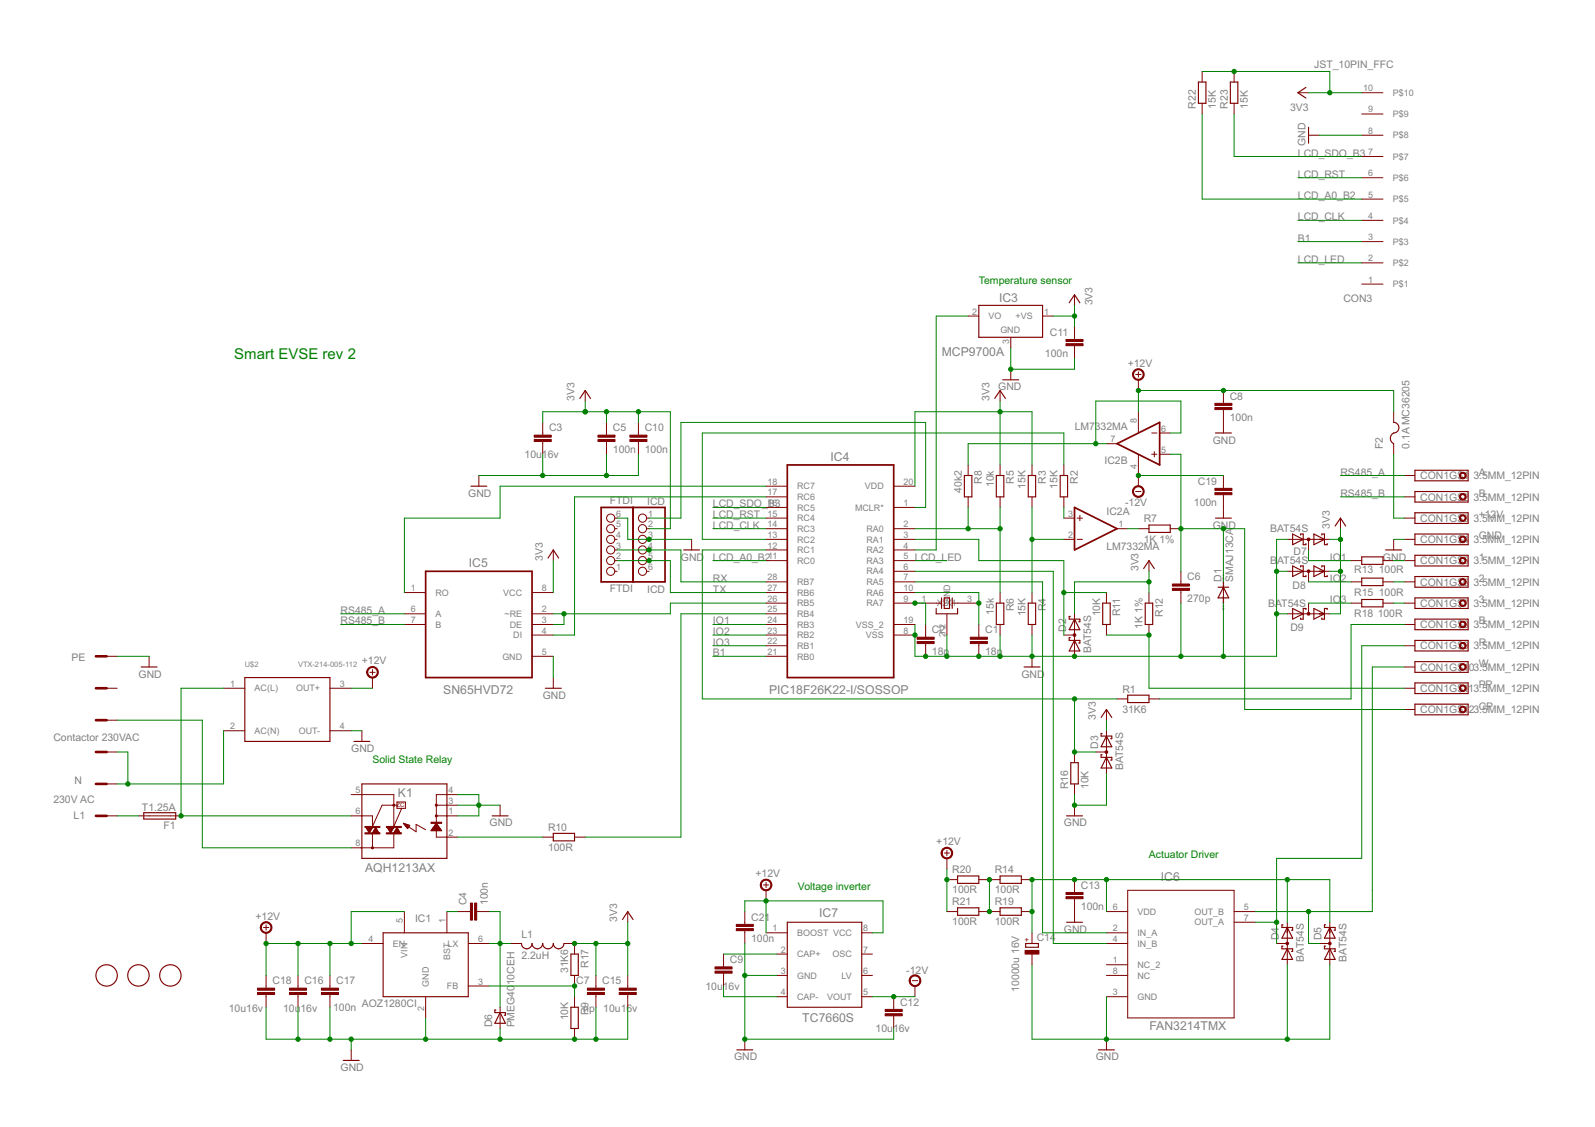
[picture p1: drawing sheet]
<svg xmlns="http://www.w3.org/2000/svg" width="297mm" height="210mm" viewBox="0 0 297 210" stroke-linecap="round" stroke-linejoin="round" font-family="sans-serif">
<g fill="none" stroke="#800000" stroke-width=".19">
<path d="M223.9 13.3v2M223.9 19.2v2M229.8 13.3v2M229.8 19.2v2M241.7 17.3h2M253.6 17.3h4M243.7 25.2h2M253.6 25.2h4M253.6 37.1h4M253.6 33.1h4M253.6 29.1h4M253.6 21.2h4"/>
<path d="M180.3 58.9h2M194.2 58.9h2M200.1 54.9v2M253.6 52.9h4M253.6 49h4M253.6 45h4M253.6 41h4M101.1 78.7v2.3M109 72.7v2M112.9 78.7v2.3M118.9 78.7v2.3M186.2 72.7v2"/>
<path d="M188.2 62.8v2M188.2 68.8v1.9M200.1 60.8v2.4M200.1 64.4v2.4M211.5 69.7h1M212 69.3v1M212 70.7v2M212 76.7v3.9M227.8 72.7v2.4M227.8 76.3v4.3M259.5 76.7v2M89.2 88.6v2"/>
<path d="M101.1 82.2v2.4M112.9 82.2v2.4M114.5 98.5h.4M114.5 96.5h.4M118.9 82.2v2.4M120.4 98.5h.5M120.4 96.5h.5M142.7 90.6h3.9M142.7 94.5h3.9M142.7 98.5h3.9M142.7 92.5h3.9M142.7 96.5h3.9"/>
<path d="M166.4 90.6h4M166.4 94.5h4M166.4 98.5h4M180.3 86.6v2M180.3 92.5v2M186.2 86.6v2M186.2 92.5v2M192.2 86.6v2M192.2 92.5v2M198.1 96.5h2M198.1 86.6v2M198.1 92.5v2"/>
<path d="M200.6 96.5h1M201.1 96v1M206.1 82.6h1.9M208 98.5h2M211.5 91.5h1M212 98.5h2M212 84.6v6M214.5 84.6h1M214.5 80.6h1M215 84.1v1M216 84.6h1.9M216 80.6h1.9"/>
<path d="M217.9 98.5h2M227.8 88.6v2.4M227.8 92.1v4.4M249.6 96.5v2M259.5 82.6v2M261.5 92.5h2M261.5 96.5h2M261.5 88.6h2M75.3 110.4h4M75.3 116.3h4M75.3 114.3h4M99.1 110.4h3.9"/>
<path d="M99.1 116.3h3.9M99.1 118.3h3.9M99.1 114.3h3.9M103 102.4v2M114.5 100.5h.4M114.5 102.4h.4M114.5 104.4h.4M114.5 106.4h.4M120.4 100.5h.5M120.4 102.4h.5M120.4 104.4h.5M120.4 106.4h.5"/>
<path d="M128.8 100.5v1.9M142.7 100.5h3.9M142.7 102.4h3.9M142.7 104.4h3.9M142.7 108.4h3.9M142.7 110.4h3.9M142.7 112.3h3.9M142.7 116.3h3.9M142.7 118.3h3.9M142.7 114.3h3.9M166.4 100.5h4M166.4 102.4h4"/>
<path d="M166.4 104.4h4M166.4 106.4h4M166.4 108.4h4M166.4 110.4h4M166.4 112.3h8.9M166.4 116.3h4M166.4 118.3h4M172.4 116.3v2.4M172.4 119.9v2.3M176.3 114.3v4M177.3 112.3h5M182.3 116.3v2.4"/>
<path d="M182.3 119.9v2.3M186.2 110.4v1.9M186.2 116.3v2M192.2 110.4v1.9M192.2 116.3v2M198.1 100.5h2M198.1 118.3h2M200.1 114.3v7.9M200.6 100.5h1M206.1 110.4v1.9M206.1 116.3v2M214 104.4v2"/>
<path d="M214 110.4v1.9M214 116.3v2M219.9 106.4v2.4M219.9 110v2.3M227.8 108.4v3.9M239.7 100.5h7.9M239.7 106.4h7.9M239.7 114.3h7.9M243.7 100.5v1.9M243.7 106.4v2M243.7 112.3v2M251.6 104.4h2"/>
<path d="M251.6 108.4h2M251.6 112.3h2M257.6 104.4h1.9M257.6 108.4h1.9M257.6 112.3h1.9M259.5 100.5v1.9M261.5 100.5h2M261.5 104.4h2M261.5 108.4h2M261.5 112.3h2M261.5 116.3h2M19.9 122.2h1.9"/>
<path d="M19.9 134.1h1.9M19.9 128.2h1.9M27.8 122.2v2M41.6 128.2h4M41.6 136.1h4M61.4 128.2h4M61.4 136.1h4M67.4 136.1v2M68.9 125.2h1M69.4 124.7v1M69.4 126.2v2M99.1 122.2h3.9"/>
<path d="M103 126.2v2M142.7 120.3h3.9M142.7 122.2h3.9M192.2 122.2v2M206.1 132.1v2M206.1 136.1v7.9M208 130.2h2M214 130.2h2M261.5 120.3h2M261.5 128.2h2M261.5 124.2h2M261.5 132.1h2"/>
<path d="M19.9 152h1.9M19.9 146h1.9M19.9 140.1h1.9M25.8 152h7.9M65.4 148h7.9v5.9l1.4-3.3M68.2 154.1h1.2l-.6 1zM68.2 154.2h1.1M68.3 154.3h1M68.3 154.4h.9M68.4 154.5h.8M68.5 154.6h.6M68.5 154.7h.5"/>
<path d="M68.6 154.8h.4M68.6 154.9h.3M68.7 154.9h.2M68.7 155h.1M68.8 155.1h.1M69.4 155.3v2.6M69.4 155h1.1M69.5 154.9h.9M69.6 154.8h.7M69.6 154.7h.7M69.7 154.6h.5M69.7 154.5h.5"/>
<path d="M69.8 154.4h.3M69.8 154.3h.3M69.9 154.2h.1M70 154.2h.1M70 154.1l.5 1h-1.1zM72.1 154.1h1.2l-.6 1zM72.2 154.2h1.1M72.3 154.3h.9M72.3 154.4h.9M72.4 154.5h.7M72.4 154.6h.6M72.5 154.7h.5"/>
<path d="M72.5 154.8h.5M72.6 154.9h.3M72.7 155h.1M72.7 155.1h.1M73.3 155.3v2.6h-7.9M73.4 155h1.1M73.4 154.9h1M73.5 154.9h.9M73.6 154.8h.7M73.6 154.7h.7M73.7 154.6h.5M73.7 154.5h.4"/>
<path d="M73.7 154.4h.4M73.8 154.3h.2M73.9 154.2h.1M73.9 150h-2.7l-1.8 3.9v-1.9h-4M73.9 149.4h1.6v1.2h-1.6zM73.9 154.1l.6 1h-1.2zM75.1 153.3l1.2 .4-.4 .6zM75.1 153.4h.1M75.2 153.5h.3M75.3 153.5h.4M75.4 153.6h.6M75.4 153.7h.9"/>
<path d="M75.5 153.8h.8M75.6 153.9h.6M75.6 154h.5M75.7 154.1h.4M75.8 154.2h.2M76 153.9l1.5 1v-1.4l1.8 1M80.3 154.7h1.9M80.4 154.6h1.7M80.4 154.5h1.7M80.5 154.4h1.5M80.5 154.3h1.5M80.6 154.2h1.3"/>
<path d="M80.7 154.2h1.1M80.7 154.1h1.1M80.8 154h.9M80.9 153.9h.8M80.9 153.8h.7M81 153.7h.5M81 153.6h.5M81.1 153.5h.3M81.2 153.5h.1M81.2 153.4h.1M81.3 152h3.9M81.3 150h3.9"/>
<path d="M81.3 153.3l1 1.4h-2zM85.2 148h-3.9v7.9h3.9M93.1 150v2M101.1 155.9h1.9M107 155.9h2M175.9 158.9h.9M176.3 158.4v1M176.3 159.9v2M200.1 140.1v1.9M200.1 146v2M200.1 150v2M204.1 140.1h2"/>
<path d="M49.1 172.7h1M49.6 172.3v.9M49.6 173.7v2M67.4 175.7h4M75.3 169.8v3.9M83.2 169.8v3.9M85.2 169.8h2.4M87.2 175.7h4M88.8 169.8h2.4M95.1 175.7h2M105 175.7h2v2M116.9 169.8v2"/>
<path d="M134.7 177.7v2.4M138.7 169.8v2.3M138.7 173.3v2.4M142.2 164.8h1M142.7 173.7h3.9M142.7 164.3v1M142.7 165.8v2M144.7 177.7h1.9M160.5 173.7h2M160.5 177.7h2M176.3 169.8h2M176.3 163.8h2"/>
<path d="M182.3 169.8h3.9M182.3 163.8h3.9M190.2 169.8h2M190.2 163.8h2M192.2 173.7v2M192.2 177.7v2M200.1 163.8v2.4M200.1 167.4v4.4M206.1 169.8h3.9M206.1 175.7h3.9M206.1 173.7h3.9M206.1 179.7h3.9"/>
<path d="M210 165.8h19.8v23.8h-19.8zM229.8 169.8h4M229.8 171.8h4M237.7 175.7h2M239.7 171.8v7.9M245.7 175.7h1.9M247.6 171.8v7.9M49.6 181.7v2.3M49.6 185.2v2.4M55.5 181.7v2.3M55.5 185.2v2.4M61.4 181.7v2.3"/>
<path d="M61.4 185.2v2.4M65.4 195.5v2M79.3 185.6v4M87.2 183.6h4M93.1 187.6v4M107 181.7v1.9M107 185.6v2M107 191.6v1.9M111 181.7v2.3M111 185.2v2.4M116.9 181.7v2.3M116.9 185.2v2.4"/>
<path d="M134.7 181.3v2.3M138.7 193.5v2M144.7 181.7h1.9M144.7 185.6h1.9M160.5 181.7h2M160.5 185.6h2M166.4 185.6v2.4M166.4 189.2v2.4M169.9 182.6h1M170.4 183.6v2M206.1 193.5v2M206.1 181.7h3.9"/>
<path d="M206.1 185.6h3.9"/>
<circle cx="113.7" cy="96.5" r=".76"/>
<circle cx="113.7" cy="98.5" r=".76"/>
<circle cx="119.7" cy="96.5" r=".76"/>
<circle cx="119.7" cy="98.5" r=".76"/>
<circle cx="113.7" cy="106.4" r=".76"/>
<circle cx="113.7" cy="102.4" r=".76"/>
<circle cx="113.7" cy="104.4" r=".76"/>
<circle cx="113.7" cy="100.5" r=".76"/>
<circle cx="119.7" cy="104.4" r=".76"/>
<circle cx="119.7" cy="100.5" r=".76"/>
<circle cx="119.7" cy="102.4" r=".76"/>
<circle cx="119.7" cy="106.4" r=".76"/>
</g>
<path d="M112 94.5h11.8v13.9h-11.8zM117.9 94.5v13.9M146.6 86.6h19.8v39.6h-19.8zM200.1 94.5l7.9 4-7.9 3.9zM208 82.6l8-3.9v7.9zM79.3 106.4h19.8v19.8h-19.8z" fill="none" stroke="#800000" stroke-width=".32"/>
<g fill="none" stroke="#800000" stroke-width=".21">
<path d="M223.2 15.3h1.4v3.9h-1.4zM229.1 15.3h1.4v3.9h-1.4zM243.2 16.3l-1.5 1 1.5 1M243.7 23.7v3M182.3 56.9h11.9v5.9h-11.9zM199.1 56.4l1-1.5 1 1.5M108 74.2l1-1.5 1 1.5M185.3 74.2l.9-1.5 1 1.5M186.7 70.7h3M259.5 78.7a.98 .98 0 0 1 1 1 .98 .98 0 0 1-1 .9 1.11 1.11 0 0 0-.6 1 1.11 1.11 0 0 0 .6 1M87.7 90.6h3M179.6 88.6h1.4v3.9h-1.4z"/>
<path d="M185.5 88.6h1.4v3.9h-1.4zM191.5 88.6h1.4v3.9h-1.4zM197.4 88.6h1.4v3.9h-1.4zM214 97.8h3.9v1.4h-3.9zM226.4 80.6h2.9M226.4 96.5h2.9M240.7 99.5l2 1-2 1zM242.2 99.7v-.2h.5v2h.5v-.3M244.7 99.5l2 1-2 1zM246.2 99.7v-.2h.5v2h.5v-.3M248.6 98l1-1.5 1 1.5M263.5 87.6h9.9v2h-9.9z"/>
<path d="M263.5 91.5h9.9v2h-9.9zM263.5 95.5h9.9v2h-9.9zM263.5 99.5h9.9v2h-9.9zM102.1 103.9l.9-1.5 1 1.5M127.3 102.4h3M174.3 113.3v1h4v-1M175.3 111.4v1.9M175.9 111.4h.9v1.9h-.9zM177.3 111.4v1.9M185.5 112.3h1.4v4h-1.4zM191.5 112.3h1.4v4h-1.4zM199.3 118.8h-.2v.5h2v.5h-.2"/>
<path d="M199.3 114.8h-.2v.5h2v.5h-.2M200.1 119.3l1 1.9h-2zM200.1 115.3l1 2h-2zM205.4 112.3h1.4v4h-1.4zM213 105.9l1-1.5 1 1.5M213.3 112.3h1.4v4h-1.4zM226.8 109.4h2M227.8 109.4l1 2h-2zM240.7 105.4l2 1-2 1zM240.7 113.3l2 1-2 1zM242.2 105.6v-.2h.5v2h.5v-.2M243.2 113.5v-.2h-.5v2h-.5v-.2"/>
<path d="M244.7 105.4l2 1-2 1zM244.7 113.3l2 1-2 1zM246.2 105.6v-.2h.5v2h.5v-.2M247.2 113.5v-.2h-.5v2h-.5v-.2M253.6 103.7h4v1.4h-4zM253.6 107.7h4v1.4h-4zM253.6 111.7h4v1.3h-4zM258 102.4h3M263.5 107.4h9.9v2h-9.9zM263.5 111.4h9.9v1.9h-9.9zM263.5 119.3h9.9v1.9h-9.9zM263.5 115.3h9.9v2h-9.9z"/>
<path d="M263.5 103.4h9.9v2h-9.9zM26.3 124.2h3M45.6 126.2h15.8v11.9h-15.8zM65.9 138.1h3M101.6 128.2h2.9M190.7 124.2h3M205.1 133.6l1-1.5 1 1.5M205.3 136.6h-.2v.5h2v.5h-.3M206.1 137.1l1 2h-2zM210 129.5h4v1.4h-4zM263.5 123.2h9.9v2h-9.9zM263.5 127.2h9.9v2h-9.9z"/>
<path d="M263.5 131.1h9.9v2h-9.9zM26.8 151.4h5.9v1.1h-5.9zM67.4 146h15.8v13.9h-15.8zM91.7 152h2.9M103 155.2h4v1.4h-4zM198.6 152h3M199.4 142h1.4v4h-1.4zM205.3 140.6h-.2v.5h2v.5h-.3M206.1 141.1l1 1.9h-2zM71.4 173.7h15.8v11.9h-15.8zM97.1 175.7a.98 .98 0 0 0 1 1 .98 .98 0 0 0 1-1 .99 .99 0 0 0 1 1 .99 .99 0 0 0 1-1 .98 .98 0 0 0 1 1 .98 .98 0 0 0 .9-1 .99 .99 0 0 0 1 1 .99 .99 0 0 0 1-1M106.3 177.7h1.4v4h-1.4z"/>
<path d="M115.9 171.3l1-1.5 1 1.5M146.6 171.8h13.9v15.8h-13.9zM178.3 163.2h4v1.3h-4zM178.3 169.1h4v1.4h-4zM186.2 163.2h4v1.3h-4zM186.2 169.1h4v1.4h-4zM191 175.7h2.4v.7h-2.4zM198.6 171.8h3M238.9 176.2h-.2v.5h2v.5h-.2M238.9 172.3h-.2v.4h2v.5h-.2M239.7 176.7l1 2h-2zM239.7 172.7l1 2h-2z"/>
<path d="M246.9 176.2h-.2v.5h1.9v.5h-.1M246.9 172.3h-.2v.4h1.9v.5h-.1M247.6 176.7l1 2h-1.9zM247.6 172.7l1 2h-1.9zM63.9 197.5h3M92.4 188.1h-.2v.5h1.9v.5h-.2M93.1 188.6l1 2h-1.9zM106.3 187.6h1.4v4h-1.4zM137.2 195.5h3M204.6 195.5h2.9"/>
<circle cx="19.9" cy="181.7" r="1.99"/>
<circle cx="25.8" cy="181.7" r="1.99"/>
<circle cx="31.7" cy="181.7" r="1.99"/>
</g>
<g fill="#800000" stroke="#800000" stroke-width=".19">
<path d="M211.3 68.9a1.09 1.09 0 0 1 1.7 .4 1.09 1.09 0 0 1-.8 1.5 1.09 1.09 0 0 1-1.3-1.1h.2a.89 .89 0 0 1 1.2-.8 .89 .89 0 0 1 .3 1.5 .89 .89 0 0 1-1.5-.4v-.3h-.2z" fill-rule="evenodd"/>
<path d="M211.3 90.7a1.09 1.09 0 0 1 1.7 .4 1.09 1.09 0 0 1-.8 1.5 1.09 1.09 0 0 1-1.3-1.1h.2a.89 .89 0 0 1 1.2-.8 .89 .89 0 0 1 .3 1.5 .89 .89 0 0 1-1.5-.4v-.3h-.2v-.3z" fill-rule="evenodd"/>
<path d="M68.7 124.4a1.09 1.09 0 0 1 1.6 .3 1.09 1.09 0 0 1-.7 1.6 1.09 1.09 0 0 1-1.3-1.1h.2a.89 .89 0 0 1 1.2-.8 .89 .89 0 0 1 .3 1.4 .89 .89 0 0 1-1.5-.3v-.3h-.2v-.3z" fill-rule="evenodd"/>
<path d="M169.7 181.8a1.09 1.09 0 0 1 1.7 .4 1.09 1.09 0 0 1-.7 1.5 1.09 1.09 0 0 1-1.4-1.1h.2a.89 .89 0 0 1 1.3-.8 .89 .89 0 0 1 .2 1.5 .89 .89 0 0 1-1.5-.4v-.3h-.2l.2-.5z" fill-rule="evenodd"/>
<path d="M175.6 158.1a1.09 1.09 0 0 1 1.7 .2 1.09 1.09 0 0 1-.7 1.6 1.09 1.09 0 0 1-1.3-1h.2a.88 .88 0 0 1 1.2-.8 .88 .88 0 0 1 .2 1.4 .88 .88 0 0 1-1.4-.4v-.2h-.2z" fill-rule="evenodd"/>
<path d="M239.5 175.5h.4v.4h-.4z" fill-rule="evenodd"/>
<path d="M247.5 175.5h.3v.4h-.3z" fill-rule="evenodd"/>
<path d="M141.9 164a1.09 1.09 0 0 1 1.7 .3 1.09 1.09 0 0 1-.7 1.6 1.09 1.09 0 0 1-1.3-1.1h.2a.88 .88 0 0 1 1.2-.8 .88 .88 0 0 1 .3 1.5 .88 .88 0 0 1-1.5-.4v-.3h-.2z" fill-rule="evenodd"/>
<path d="M48.9 171.9a1.09 1.09 0 0 1 1.6 .4 1.09 1.09 0 0 1-.7 1.5 1.09 1.09 0 0 1-1.3-1.1h.2a.89 .89 0 0 1 1.2-.8 .89 .89 0 0 1 .3 1.5 .89 .89 0 0 1-1.5-.4v-.3h-.2z" fill-rule="evenodd"/>
<path d="M205.9 139.9h.3v.4h-.3z" fill-rule="evenodd"/>
<path d="M272 88.1a.64 .64 0 0 1 1 .2 .64 .64 0 0 1-.4 .9 .64 .64 0 0 1-.8-.6h.2a.43 .43 0 0 1 .6-.5 .43 .43 0 0 1 .1 .7 .43 .43 0 0 1-.7-.1v-.1h-.2z" fill-rule="evenodd"/>
<path d="M272 92.1a.64 .64 0 0 1 1 .1 .64 .64 0 0 1-.4 .9 .64 .64 0 0 1-.8-.6h.2a.43 .43 0 0 1 .5-.4 .43 .43 0 0 1 .2 .7 .43 .43 0 0 1-.7-.1v-.2h-.2z" fill-rule="evenodd"/>
<path d="M272 96.1a.63 .63 0 0 1 1 .1 .63 .63 0 0 1-.4 .9 .63 .63 0 0 1-.8-.6h.2a.44 .44 0 0 1 .6-.4 .44 .44 0 0 1 .1 .7 .44 .44 0 0 1-.7-.1v-.2h-.2z" fill-rule="evenodd"/>
<path d="M272 100a.63 .63 0 0 1 1 .2 .63 .63 0 0 1-.4 .9 .63 .63 0 0 1-.8-.6h.2a.44 .44 0 0 1 .6-.5 .44 .44 0 0 1 .1 .7 .44 .44 0 0 1-.7-.1v-.1h-.2z" fill-rule="evenodd"/>
<path d="M272 104a.63 .63 0 0 1 1 .1 .63 .63 0 0 1-.4 .9 .63 .63 0 0 1-.8-.6h.2a.44 .44 0 0 1 .6-.4 .44 .44 0 0 1 .1 .7 .44 .44 0 0 1-.7-.1v-.2h-.2z" fill-rule="evenodd"/>
<path d="M272 107.9a.64 .64 0 0 1 1 .2 .64 .64 0 0 1-.4 .9 .64 .64 0 0 1-.8-.6h.2a.44 .44 0 0 1 .6-.5 .44 .44 0 0 1 .1 .7 .44 .44 0 0 1-.7-.1v-.1h-.2z" fill-rule="evenodd"/>
<path d="M272 111.9a.64 .64 0 0 1 1 .1 .64 .64 0 0 1-.4 1 .64 .64 0 0 1-.8-.7h.2a.43 .43 0 0 1 .6-.4 .43 .43 0 0 1 .1 .7 .43 .43 0 0 1-.7-.1v-.2h-.2z" fill-rule="evenodd"/>
<path d="M272 115.8a.64 .64 0 0 1 1 .2 .64 .64 0 0 1-.4 .9 .64 .64 0 0 1-.8-.6h.2a.43 .43 0 0 1 .5-.4 .43 .43 0 0 1 .2 .7 .43 .43 0 0 1-.7-.1v-.2h-.2z" fill-rule="evenodd"/>
<path d="M272 119.8a.63 .63 0 0 1 1 .2 .63 .63 0 0 1-.4 .9 .63 .63 0 0 1-.8-.6h.2a.44 .44 0 0 1 .6-.5 .44 .44 0 0 1 .1 .7 .44 .44 0 0 1-.7-.1v-.1h-.2z" fill-rule="evenodd"/>
<path d="M272 123.8a.63 .63 0 0 1 1 .1 .63 .63 0 0 1-.4 1 .63 .63 0 0 1-.8-.7h.2a.44 .44 0 0 1 .6-.4 .44 .44 0 0 1 .1 .7 .44 .44 0 0 1-.7-.1v-.2h-.2z" fill-rule="evenodd"/>
<path d="M272 127.7a.63 .63 0 0 1 1 .2 .63 .63 0 0 1-.4 .9 .63 .63 0 0 1-.8-.6h.2a.44 .44 0 0 1 .6-.4 .44 .44 0 0 1 .1 .7 .44 .44 0 0 1-.7-.1v-.2h-.2z" fill-rule="evenodd"/>
<path d="M272 131.7a.64 .64 0 0 1 1 .1 .64 .64 0 0 1-.4 1 .64 .64 0 0 1-.8-.7h.2a.44 .44 0 0 1 .6-.4 .44 .44 0 0 1 .1 .7 .44 .44 0 0 1-.7-.1v-.2h-.2z" fill-rule="evenodd"/>
<path d="M243.5 106.2h.4v.4h-.4z" fill-rule="evenodd"/>
<circle cx="73.3" cy="150" r=".19"/>
<circle cx="69.4" cy="157.9" r=".19"/>
<circle cx="81.3" cy="152" r=".19"/>
<circle cx="81.3" cy="150" r=".19"/>
<circle cx="200.1" cy="118.3" r=".26"/>
<circle cx="243.7" cy="100.5" r=".26"/>
<circle cx="243.7" cy="114.3" r=".26"/>
</g>
<g fill="#800000" stroke="#800000" stroke-width=".19">
<path d="M180.7 119.5h3.2v.4h-3.2z"/>
<path d="M180.7 118.7h3.2v.4h-3.2z"/>
<path d="M170.8 119.5h3.2v.4h-3.2z"/>
<path d="M170.8 118.7h3.2v.4h-3.2z"/>
<path d="M99.5 81.9h3.2v.3h-3.2z"/>
<path d="M99.5 81h3.2v.4h-3.2z"/>
<path d="M88.4 168.2h.4v3.2h-.4z"/>
<path d="M87.6 168.2h.4v3.2h-.4z"/>
<path d="M218.3 109.6h3.2v.4h-3.2z"/>
<path d="M218.3 108.8h3.2v.4h-3.2z"/>
<path d="M80.3 153.1h2v.3h-2z"/>
<path d="M71.9 155.1h2.8v.2h-2.8z"/>
<path d="M71.9 153.9h2.8v.2h-2.8z"/>
<path d="M68 155.1h2.8v.2h-2.8z"/>
<path d="M68 153.9h2.8v.2h-2.8z"/>
<path d="M111.4 81.9h3.1v.3h-3.1z"/>
<path d="M111.4 81h3.1v.4h-3.1z"/>
<path d="M117.3 81.9h3.2v.3h-3.2z"/>
<path d="M117.3 81h3.2v.4h-3.2z"/>
<path d="M226.3 75.9h3.1v.4h-3.1z"/>
<path d="M226.3 75.1h3.1v.4h-3.1z"/>
<path d="M198.5 64h3.2v.4h-3.2z"/>
<path d="M198.5 63.2h3.2v.4h-3.2z"/>
<path d="M198.5 167h3.2v.4h-3.2z"/>
<path d="M198.5 166.2h3.2v.4h-3.2z"/>
<path d="M190.9 177h2.6v.7h-2.6z"/>
<path d="M133.2 180.9h3.1v.4h-3.1z"/>
<path d="M133.2 180.1h3.1v.4h-3.1z"/>
<path d="M164.8 188.8h3.2v.4h-3.2z"/>
<path d="M164.8 188h3.2v.4h-3.2z"/>
<path d="M115.3 184h3.2v.4h-3.2z"/>
<path d="M115.3 184.8h3.2v.4h-3.2z"/>
<path d="M53.9 184.8h3.2v.4h-3.2z"/>
<path d="M53.9 184h3.2v.4h-3.2z"/>
<path d="M59.9 184.8h3.1v.4h-3.1z"/>
<path d="M59.9 184h3.1v.4h-3.1z"/>
<path d="M48 184.8h3.1v.4h-3.1z"/>
<path d="M48 184h3.1v.4h-3.1z"/>
<path d="M109.4 184h3.2v.4h-3.2z"/>
<path d="M109.4 184.8h3.2v.4h-3.2z"/>
<path d="M226.3 91.8h3.1v.3h-3.1z"/>
<path d="M226.3 91h3.1v.3h-3.1z"/>
<path d="M137.1 173h3.2v.3h-3.2z"/>
<path d="M137.1 172.2h3.2v.4h-3.2z"/>
</g>
<path d="M17.9 134.1h2M17.9 128.2h2M17.9 122.2h2M17.9 152h2M17.9 146h2M17.9 140.1h2" fill="none" stroke="#800000" stroke-width=".49"/>
<g fill="none" stroke="#008000" stroke-width=".19">
<path d="M223.9 13.3h23.7v4M243.7 17.3h9.9M223.9 21.2v15.9h29.7M229.8 21.2v7.9h23.8M241.7 33.1h11.9M245.7 25.2h7.9M180.3 58.9h-6v43.5h-3.9M196.2 58.9h3.9M200.1 56.9v3.9M241.7 49h11.9M241.7 41h11.9M241.7 45h11.9"/>
<path d="M101.1 78.7v-2h23.7v21.8h-3.9M109 74.7v2M112.9 76.7v2M118.9 76.7v2M186.2 74.7v11.9M188.2 64.8v4h11.9v-2M212 76.7v-4h47.5v4M101.1 84.6v4M112.9 84.6v4M114.9 96.5h2v4h11.9M118.9 84.6v4h-29.7M132.8 96.5h9.9"/>
<path d="M132.8 98.5h9.9M132.8 94.5h9.9M142.7 92.5h-35.7v25.8h-4M142.7 90.6h-49.6v5.9h-17.8v13.9M170.4 94.5h2v-15.8h-45.6v17.8h-5.9M170.4 98.5h15.8M180.3 94.5v4M186.2 94.5v15.9M192.2 86.6v-9.9h-21.8v13.9M192.2 94.5v15.9M198.1 86.6v-6h-67.3v19.9h11.9M198.1 94.5v2"/>
<path d="M206.1 82.6h-25.8v4M210 98.5h2M212 88.6h15.8M217.9 80.6h2v-5.9h-15.8v7.9M217.9 84.6h2v21.8M219.9 98.5h11.9v33.6h29.7M227.8 98.5v9.9M249.6 92.5h11.9M249.6 88.6h11.9M249.6 98.5v15.8h-2M259.5 84.6v11.9h2M63.4 114.3h11.9"/>
<path d="M63.4 116.3h11.9M103 104.4v6M105 114.3v2h-2M114.9 104.4h9.9v6h17.9M114.9 102.4h11.9v6h15.9M132.8 118.3h9.9M132.8 116.3h9.9M132.8 104.4h9.9M142.7 112.3h-17.9v2h-21.8M142.7 114.3h-15.9v41.6h-17.8M142.7 102.4h-11.9v27.8h77.2M170.4 112.3h2v4"/>
<path d="M170.4 110.4h11.9v5.9M170.4 100.5h11.9v3.9h15.8v13.9M170.4 106.4h25.8v69.3h9.9M170.4 108.4h23.8v65.3h11.9M170.4 104.4h5.9M176.3 118.3v3.9M186.2 118.3v3.9M192.2 118.3v3.9M192.2 100.5h5.9M198.1 110.4h8M206.1 118.3h7.9v9.9h47.5M214 108.4h-13.9v5.9"/>
<path d="M214 106.4v4M219.9 112.3v9.9M227.8 112.3v9.9M237.7 106.4h2M237.7 114.3h2M239.7 100.5h-2v21.7h-67.3v-5.9M243.7 112.3h7.9M243.7 108.4h7.9M243.7 102.4v2h7.9M247.6 100.5h2M247.6 106.4h2M259.5 112.3h2"/>
<path d="M259.5 100.5h2M259.5 108.4h2M259.5 104.4h2M261.5 116.3h-9.9v13.9h-35.6M21.8 122.2h6M21.8 134.1h15.9v23.8h27.7M41.6 128.2h-7.9v23.8h31.7M41.6 136.1v9.9h-19.8M65.4 136.1h2M65.4 128.2h4M103 122.2v4M132.8 122.2h9.9"/>
<path d="M132.8 120.3h9.9M200.1 130.2v9.9h4M206.1 134.1v2M261.5 120.3h-7.9v39.6h-15.9v15.8M261.5 124.2h-5.9v45.6h-21.8M21.8 152h4M21.8 140.1h2v5.9M85.2 148h4v4h-4M85.2 150h7.9M85.2 155.9h15.9M206.1 144v6h-6v-2M55.5 175.7v6"/>
<path d="M61.4 175.7v6M67.4 175.7h-17.8v6M75.3 169.8h-9.9v5.9M83.2 169.8h2M91.2 169.8h1.9v17.8M91.2 175.7h3.9M107 175.7h9.9M111 175.7v6M116.9 171.8v9.9M134.7 177.7h10M138.7 175.7v17.8h27.7v-1.9M138.7 169.8v-2h25.7v5.9h-1.9"/>
<path d="M142.7 167.8v5.9M176.3 161.9v7.9M184.3 163.8v6M192.2 179.7v13.8h55.4v-13.8M206.1 163.8v6M233.8 171.8h3.9M239.7 163.8v8M239.7 179.7v13.8M243.7 169.8v5.9h2M247.6 171.8v-8h-55.4v9.9M49.6 187.6v5.9h67.3v-5.9M55.5 187.6v5.9"/>
<path d="M61.4 187.6v5.9M65.4 193.5v2M79.3 189.6v3.9M91.2 183.6h15.8v2M93.1 191.6v1.9M111 187.6v5.9M134.7 183.6v2h10M138.7 181.7h6M162.5 185.6h7.9M206.1 185.6v7.9"/>
</g>
<g fill="#008000" stroke="#008000" stroke-width=".19">
<circle cx="170.4" cy="112.3" r=".4"/>
<circle cx="182.3" cy="112.3" r=".4"/>
<circle cx="101.1" cy="88.6" r=".4"/>
<circle cx="112.9" cy="88.6" r=".4"/>
<circle cx="170.4" cy="118.3" r=".4"/>
<circle cx="182.3" cy="122.2" r=".4"/>
<circle cx="186.2" cy="122.2" r=".4"/>
<circle cx="192.2" cy="122.2" r=".4"/>
<circle cx="219.9" cy="122.2" r=".4"/>
<circle cx="172.4" cy="122.2" r=".4"/>
<circle cx="176.3" cy="122.2" r=".4"/>
<circle cx="200.1" cy="122.2" r=".4"/>
<circle cx="237.7" cy="106.4" r=".4"/>
<circle cx="237.7" cy="114.3" r=".4"/>
<circle cx="227.8" cy="122.2" r=".4"/>
<circle cx="120.9" cy="100.5" r=".4"/>
<circle cx="89.2" cy="150" r=".4"/>
<circle cx="188.2" cy="68.8" r=".4"/>
<circle cx="206.1" cy="193.5" r=".4"/>
<circle cx="239.7" cy="193.5" r=".4"/>
<circle cx="200.1" cy="150" r=".4"/>
<circle cx="138.7" cy="193.5" r=".4"/>
<circle cx="138.7" cy="181.7" r=".4"/>
<circle cx="65.4" cy="193.5" r=".4"/>
<circle cx="55.5" cy="193.5" r=".4"/>
<circle cx="61.4" cy="193.5" r=".4"/>
<circle cx="107" cy="193.5" r=".4"/>
<circle cx="111" cy="193.5" r=".4"/>
<circle cx="79.3" cy="193.5" r=".4"/>
<circle cx="93.1" cy="193.5" r=".4"/>
<circle cx="109" cy="76.7" r=".4"/>
<circle cx="112.9" cy="76.7" r=".4"/>
<circle cx="118.9" cy="76.7" r=".4"/>
<circle cx="214" cy="108.4" r=".4"/>
<circle cx="186.2" cy="76.7" r=".4"/>
<circle cx="200.1" cy="58.9" r=".4"/>
<circle cx="116.9" cy="175.7" r=".4"/>
<circle cx="111" cy="175.7" r=".4"/>
<circle cx="107" cy="175.7" r=".4"/>
<circle cx="229.8" cy="13.3" r=".4"/>
<circle cx="247.6" cy="17.3" r=".4"/>
<circle cx="249.6" cy="100.5" r=".4"/>
<circle cx="249.6" cy="106.4" r=".4"/>
<circle cx="212" cy="88.6" r=".4"/>
<circle cx="166.4" cy="185.6" r=".4"/>
<circle cx="212" cy="72.7" r=".4"/>
<circle cx="227.8" cy="72.7" r=".4"/>
<circle cx="142.7" cy="167.8" r=".4"/>
<circle cx="61.4" cy="175.7" r=".4"/>
<circle cx="55.5" cy="175.7" r=".4"/>
<circle cx="49.6" cy="175.7" r=".4"/>
<circle cx="65.4" cy="175.7" r=".4"/>
<circle cx="176.3" cy="163.8" r=".4"/>
<circle cx="192.2" cy="100.5" r=".4"/>
<circle cx="180.3" cy="98.5" r=".4"/>
<circle cx="186.2" cy="98.5" r=".4"/>
<circle cx="219.9" cy="98.5" r=".4"/>
<circle cx="227.8" cy="98.5" r=".4"/>
<circle cx="204.1" cy="82.6" r=".4"/>
<circle cx="198.1" cy="110.4" r=".4"/>
<circle cx="214" cy="118.3" r=".4"/>
<circle cx="23.8" cy="146" r=".4"/>
<circle cx="105" cy="114.3" r=".4"/>
<circle cx="237.7" cy="171.8" r=".4"/>
<circle cx="243.7" cy="169.8" r=".4"/>
<circle cx="192.2" cy="163.8" r=".4"/>
<circle cx="206.1" cy="163.8" r=".4"/>
<circle cx="239.7" cy="163.8" r=".4"/>
<circle cx="200.1" cy="163.8" r=".4"/>
<circle cx="192.2" cy="169.8" r=".4"/>
<circle cx="200.1" cy="130.2" r=".4"/>
<circle cx="200.1" cy="140.1" r=".4"/>
<circle cx="107" cy="183.6" r=".4"/>
<circle cx="93.1" cy="175.7" r=".4"/>
<circle cx="184.3" cy="169.8" r=".4"/>
<circle cx="184.3" cy="163.8" r=".4"/>
<circle cx="120.9" cy="102.4" r=".4"/>
<circle cx="120.9" cy="104.4" r=".4"/>
<circle cx="33.7" cy="152" r=".4"/>
</g>
<text font-size="3.1" fill="#008000" x="43.6" y="66.8">Smart EVSE rev 2</text>
<g font-size="2.5" fill="#808080">
<text x="186.1" y="56.3">IC3</text>
<text x="175.4" y="66.4">MCP9700A</text>
<text x="154.7" y="85.8">IC4</text>
<text x="87.3" y="105.5">IC5</text>
<text x="82.5" y="129.2">SN65HVD72</text>
<text x="143.2" y="129.3">PIC18F26K22-I/SOSSOP</text>
<text x="74.1" y="148.4">K1</text>
<text x="68" y="162.5">AQH1213AX</text>
<text x="216.2" y="164.1">IC6</text>
<text x="152.6" y="170.8">IC7</text>
<text x="149.4" y="190.4">TC7660S</text>
<text x="214.1" y="191.9">FAN3214TMX</text>
</g>
<g font-size="2.2" fill="#808080">
<text x="244.7" y="12.7">JST_10PIN_FFC</text>
<text x="222.7" y="20.2" transform="rotate(-90 222.7 20.2)">R22</text>
<text x="226.5" y="20.2" transform="rotate(-90 226.5 20.2)">15K</text>
<text x="228.7" y="20.2" transform="rotate(-90 228.7 20.2)">R23</text>
<text x="232.4" y="20.2" transform="rotate(-90 232.4 20.2)">15K</text>
<text x="240.2" y="20.6">3V3</text>
<text x="241.7" y="29.2">LCD_SDO_B3</text>
<text x="243.1" y="27.2" transform="rotate(-90 243.1 27.2)">GND</text>
<text x="241.7" y="33.1">LCD_RST</text>
<text x="241.7" y="41">LCD_CLK</text>
<text x="241.7" y="37.1">LCD_A0_B2</text>
<text x="241.7" y="45">B1</text>
<text x="241.7" y="49">LCD_LED</text>
<text x="203.5" y="56.9" transform="rotate(-90 203.5 56.9)">3V3</text>
<text x="250.2" y="56.3">CON3</text>
<text x="195.5" y="62.5">C11</text>
<text x="194.6" y="66.5">100n</text>
<text x="210" y="68.3">+12V</text>
<text x="107" y="74.7" transform="rotate(-90 107 74.7)">3V3</text>
<text x="184.3" y="74.7" transform="rotate(-90 184.3 74.7)">3V3</text>
<text x="185.9" y="72.7">GND</text>
<text x="229" y="74.4">C8</text>
<text x="102.3" y="80.4">C3</text>
<text x="114.1" y="80.4">C5</text>
<text x="120.1" y="80.4">C10</text>
<text x="200.2" y="80.1">LM7332MA</text>
<text x="225.9" y="82.6">GND</text>
<text x="229" y="78.4">100n</text>
<text x="257.6" y="83.6" transform="rotate(-90 257.6 83.6)">F2</text>
<text x="262.5" y="83.6" transform="rotate(-90 262.5 83.6)">0.1A MC36205</text>
<text x="97.7" y="85.3">10u16v</text>
<text x="114.1" y="84.3">100n</text>
<text x="120.1" y="84.3">100n</text>
<text x="205.7" y="86.5">IC2B</text>
<text x="249.6" y="88.6">RS485_A</text>
<text x="264.5" y="89.3">CON1G$1</text>
<text x="274.4" y="89.3">3.5MM_12PIN</text>
<text x="275.4" y="88.6">A</text>
<text x="87.2" y="92.5">GND</text>
<text x="113.6" y="93.9">FTDI</text>
<text x="120.5" y="94">ICD</text>
<text x="132.8" y="94.5">LCD_SDO_B3</text>
<text x="179.1" y="91.8" transform="rotate(-90 179.1 91.8)">40k2</text>
<text x="182.9" y="90.1" transform="rotate(-90 182.9 90.1)">R8</text>
<text x="185.1" y="90.7" transform="rotate(-90 185.1 90.7)">10k</text>
<text x="188.8" y="90.1" transform="rotate(-90 188.8 90.1)">R5</text>
<text x="191" y="91" transform="rotate(-90 191 91)">15K</text>
<text x="194.8" y="90.1" transform="rotate(-90 194.8 90.1)">R3</text>
<text x="197" y="91" transform="rotate(-90 197 91)">15K</text>
<text x="200.7" y="90.1" transform="rotate(-90 200.7 90.1)">R2</text>
<text x="206.1" y="96">IC2A</text>
<text x="209.5" y="94.2">-12V</text>
<text x="222.3" y="94.2">100n</text>
<text x="223.1" y="90.3">C19</text>
<text x="249.6" y="92.5">RS485_B</text>
<text x="264.5" y="93.2">CON1G$2</text>
<text x="274.4" y="93.2">3.5MM_12PIN</text>
<text x="275.4" y="92.5">B</text>
<text x="132.8" y="98.5">LCD_CLK</text>
<text x="132.8" y="96.5">LCD_RST</text>
<text x="213" y="101">1K 1%</text>
<text x="213" y="97.3">R7</text>
<text x="225.9" y="98.5">GND</text>
<text x="236.6" y="99.2">BAT54S</text>
<text x="247.7" y="98.5" transform="rotate(-90 247.7 98.5)">3V3</text>
<text x="264.5" y="97.2">CON1G$3</text>
<text x="264.5" y="101.1">CON1G$4</text>
<text x="274.4" y="97.2">3.5MM_12PIN</text>
<text x="274.4" y="101.1">3.5MM_12PIN</text>
<text x="275.4" y="100.5">GND</text>
<text x="275.4" y="96.5">+12V</text>
<text x="101.1" y="104.4" transform="rotate(-90 101.1 104.4)">3V3</text>
<text x="126.8" y="104.4">GND</text>
<text x="132.8" y="104.4">LCD_A0_B2</text>
<text x="170.4" y="104.4">LCD_LED</text>
<text x="206.1" y="102.4">LM7332MA</text>
<text x="212" y="106.4" transform="rotate(-90 212 106.4)">3V3</text>
<text x="236.6" y="105.1">B</text>
<text x="237.9" y="105.1">AT54S</text>
<text x="240.9" y="103.4">D7</text>
<text x="247.7" y="104.4">IO</text>
<text x="249.7" y="104.4">1</text>
<text x="252.2" y="106.8">R13</text>
<text x="256.8" y="106.8">100R</text>
<text x="257.6" y="104.4">GND</text>
<text x="264.5" y="105.1">CON1G$5</text>
<text x="274.4" y="105.1">3.5MM_12PIN</text>
<text x="275.4" y="104.4">1</text>
<text x="113.6" y="110.3">FTDI</text>
<text x="120.5" y="110.4">ICD</text>
<text x="132.8" y="108.4">RX</text>
<text x="132.8" y="110.4">TX</text>
<text x="188.8" y="113.8" transform="rotate(-90 188.8 113.8)">R6</text>
<text x="194.8" y="113.8" transform="rotate(-90 194.8 113.8)">R4</text>
<text x="221.1" y="112">270p</text>
<text x="221.1" y="108.1">C6</text>
<text x="227.5" y="108.4" transform="rotate(-90 227.5 108.4)">D1</text>
<text x="229.6" y="108.4" transform="rotate(-90 229.6 108.4)">SMAJ13CA</text>
<text x="236.2" y="113.1">BAT54S</text>
<text x="240.7" y="109.8">D8</text>
<text x="247.7" y="112.3">IO</text>
<text x="247.7" y="108.4">IO</text>
<text x="249.7" y="112.3">3</text>
<text x="249.7" y="108.4">2</text>
<text x="252.2" y="111">R15</text>
<text x="256.8" y="111">100R</text>
<text x="264.5" y="109.1">CON1G$6</text>
<text x="264.5" y="113">CON1G$7</text>
<text x="274.4" y="109.1">3.5MM_12PIN</text>
<text x="274.4" y="113">3.5MM_12PIN</text>
<text x="275.4" y="112.3">3</text>
<text x="275.4" y="108.4">2</text>
<text x="63.4" y="116.3">RS485_B</text>
<text x="63.4" y="114.3">RS485_A</text>
<text x="132.8" y="118.3">IO2</text>
<text x="132.8" y="116.3">IO1</text>
<text x="173.6" y="118">C2</text>
<text x="183.5" y="118">C1</text>
<text x="185.1" y="114.5" transform="rotate(-90 185.1 114.5)">15k</text>
<text x="191" y="114.8" transform="rotate(-90 191 114.8)">15K</text>
<text x="198.5" y="117.7" transform="rotate(-90 198.5 117.7)">D2</text>
<text x="204.9" y="114.8" transform="rotate(-90 204.9 114.8)">10K</text>
<text x="208.6" y="114.8" transform="rotate(-90 208.6 114.8)">R11</text>
<text x="212.8" y="117.1" transform="rotate(-90 212.8 117.1)">1K 1%</text>
<text x="216.5" y="114.9" transform="rotate(-90 216.5 114.9)">R12</text>
<text x="240.3" y="117.5">D9</text>
<text x="252.2" y="114.9">R18</text>
<text x="256.6" y="114.9">100R</text>
<text x="264.5" y="117">CON1G$8</text>
<text x="274.4" y="117">3.5MM_12PIN</text>
<text x="275.4" y="116.3">B</text>
<text x="13.3" y="123">PE</text>
<text x="67.4" y="123.7">+12V</text>
<text x="132.8" y="120.3">IO3</text>
<text x="132.8" y="122.2">B1</text>
<text x="173.6" y="121.9">18p</text>
<text x="183.5" y="121.9">18p</text>
<text x="203.2" y="121.6" transform="rotate(-90 203.2 121.6)">BAT54S</text>
<text x="264.5" y="121">CON1G$9</text>
<text x="264.5" y="124.9">CON1G$103.5MM_12PIN</text>
<text x="274.4" y="121">3.5MM_12PIN</text>
<text x="275.4" y="124.2">W</text>
<text x="275.4" y="120.3">R</text>
<text x="25.8" y="126.2">GND</text>
<text x="101.1" y="130.2">GND</text>
<text x="190.2" y="126.2">GND</text>
<text x="209" y="129">R1</text>
<text x="264.5" y="128.9">CON1G$113.5MM_12PIN</text>
<text x="275.4" y="128.2">PP</text>
<text x="204.1" y="134.1" transform="rotate(-90 204.1 134.1)">3V3</text>
<text x="209" y="132.7">31K6</text>
<text x="264.5" y="132.8">CON1G$123.5MM_12PIN</text>
<text x="275.4" y="132.1">CP</text>
<text x="9.9" y="138.1">Contactor 230VAC</text>
<text x="65.4" y="140.1">GND</text>
<text x="204.5" y="139.5" transform="rotate(-90 204.5 139.5)">D3</text>
<text x="209.1" y="143.4" transform="rotate(-90 209.1 143.4)">BAT54S</text>
<text x="9.9" y="149.6">230V AC</text>
<text x="13.9" y="146">N</text>
<text x="198.9" y="147" transform="rotate(-90 198.9 147)">R16</text>
<text x="202.7" y="147" transform="rotate(-90 202.7 147)">10K</text>
<text x="13.7" y="152.5">L1</text>
<text x="26.4" y="151.1">T1.25A</text>
<text x="30.5" y="154.4">F1</text>
<text x="91.2" y="153.9">GND</text>
<text x="102.1" y="154.7">R10</text>
<text x="198.1" y="153.9">GND</text>
<text x="102.1" y="158.5">100R</text>
<text x="174.4" y="157.4">+12V</text>
<text x="140.7" y="163.3">+12V</text>
<text x="177.3" y="166.4">100R</text>
<text x="177.3" y="162.7">R20</text>
<text x="185.3" y="166.4">100R</text>
<text x="185.3" y="162.7">R14</text>
<text x="201.3" y="165.5">C13</text>
<text x="47.6" y="171.3">+12V</text>
<text x="77.3" y="171.8">IC1</text>
<text x="86.9" y="168.6" transform="rotate(-90 86.9 168.6)">C4</text>
<text x="90.9" y="168.6" transform="rotate(-90 90.9 168.6)">100n</text>
<text x="114.9" y="171.8" transform="rotate(-90 114.9 171.8)">3V3</text>
<text x="139.9" y="171.5">C21</text>
<text x="177.3" y="172.4">100R</text>
<text x="177.3" y="168.6">R21</text>
<text x="185.3" y="172.4">100R</text>
<text x="185.3" y="168.6">R19</text>
<text x="198.1" y="173.7">GND</text>
<text x="201.3" y="169.5">100n</text>
<text x="97.1" y="178.7">2.2uH</text>
<text x="97.1" y="174.7">L1</text>
<text x="135.9" y="179.4">C9</text>
<text x="139.9" y="175.4">100n</text>
<text x="193.1" y="175.3">C14</text>
<text x="238.2" y="175.1" transform="rotate(-90 238.2 175.1)">D4</text>
<text x="242.8" y="179.1" transform="rotate(-90 242.8 179.1)">BAT54S</text>
<text x="246.1" y="175.1" transform="rotate(-90 246.1 175.1)">D5</text>
<text x="250.7" y="179.1" transform="rotate(-90 250.7 179.1)">BAT54S</text>
<text x="50.7" y="183.3">C18</text>
<text x="56.7" y="183.3">C16</text>
<text x="62.6" y="183.3">C17</text>
<text x="95.8" y="183.5" transform="rotate(-90 95.8 183.5)">10CEH</text>
<text x="105.8" y="181.2" transform="rotate(-90 105.8 181.2)">31K6</text>
<text x="107.3" y="183.4">C7</text>
<text x="109.6" y="180.3" transform="rotate(-90 109.6 180.3)">R17</text>
<text x="112.2" y="183.4">C15</text>
<text x="131.4" y="184.3">10u16v</text>
<text x="168.8" y="181.4">-12V</text>
<text x="189.8" y="184.7" transform="rotate(-90 189.8 184.7)">10000u 16V</text>
<text x="42.6" y="188.5">10u16v</text>
<text x="52.7" y="188.5">10u</text>
<text x="56" y="188.5">16v</text>
<text x="62" y="188.3">100n</text>
<text x="67.4" y="187.6">AOZ1280CI</text>
<text x="91.7" y="191.4" transform="rotate(-90 91.7 191.4)">D6</text>
<text x="95.8" y="191.4" transform="rotate(-90 95.8 191.4)">PMEG40</text>
<text x="105.8" y="190.1" transform="rotate(-90 105.8 190.1)">10K</text>
<text x="108.6" y="188.5">np</text>
<text x="109.6" y="189.1" transform="rotate(-90 109.6 189.1)">R9</text>
<text x="112.4" y="188.5">10u16v</text>
<text x="167.6" y="187.3">C12</text>
<text x="136.7" y="197.5">GND</text>
<text x="163.1" y="192.3">10u16v</text>
<text x="204.1" y="197.5">GND</text>
<text x="63.4" y="199.5">GND</text>
</g>
<g font-size="2.2" fill="#008000">
<text x="182.3" y="52.9">Temperature sensor</text>
<text x="69.4" y="142">Solid State Relay</text>
<text x="214" y="159.9">Actuator Driver</text>
<text x="148.6" y="165.8">Voltage inverter</text>
</g>
<g font-size="1.9" fill="#808080">
<text x="253.9" y="17">10</text>
<text x="259.4" y="17.9">P$10</text>
<text x="254.8" y="21">9</text>
<text x="259.4" y="21.8">P$9</text>
<text x="254.8" y="28.9">7</text>
<text x="254.8" y="24.9">8</text>
<text x="259.4" y="29.7">P$7</text>
<text x="259.4" y="25.8">P$8</text>
<text x="254.8" y="32.8">6</text>
<text x="259.4" y="33.7">P$6</text>
<text x="254.8" y="40.8">4</text>
<text x="254.8" y="36.8">5</text>
<text x="259.4" y="41.6">P$4</text>
<text x="259.4" y="37.7">P$5</text>
<text x="254.8" y="44.7">3</text>
<text x="259.4" y="45.6">P$3</text>
<text x="254.8" y="52.6">1</text>
<text x="254.8" y="48.7">2</text>
<text x="259.4" y="53.5">P$1</text>
<text x="259.4" y="49.6">P$2</text>
<text x="181.1" y="58.6">2</text>
<text x="184.1" y="59.5">VO</text>
<text x="189.1" y="59.5">+VS</text>
<text x="194.4" y="58.6">1</text>
<text x="186.3" y="62">GND</text>
<text x="187.9" y="64" transform="rotate(-90 187.9 64)">3</text>
<text x="206.8" y="82.4">7</text>
<text x="211.7" y="78.8" transform="rotate(-90 211.7 78.8)">8</text>
<text x="216.2" y="80.4">6</text>
<text x="211.7" y="87.4" transform="rotate(-90 211.7 87.4)">4</text>
<text x="216.2" y="84.3">5</text>
<text x="142.9" y="90.3">18</text>
<text x="142.9" y="92.3">17</text>
<text x="142.9" y="94.2">16</text>
<text x="148.4" y="91.1">RC7</text>
<text x="148.4" y="93.1">RC6</text>
<text x="148.4" y="95.1">RC5</text>
<text x="159.2" y="95.1">MCLR*</text>
<text x="161.1" y="91.1">VDD</text>
<text x="168.3" y="90.3">20</text>
<text x="168.3" y="94.2">1</text>
<text x="114.8" y="100.2">4</text>
<text x="114.8" y="98.2">5</text>
<text x="114.8" y="96.2">6</text>
<text x="120.7" y="96.2">1</text>
<text x="120.7" y="98.2">2</text>
<text x="120.7" y="100.2">3</text>
<text x="142.9" y="96.2">15</text>
<text x="142.9" y="98.2">14</text>
<text x="142.9" y="100.2">13</text>
<text x="148.4" y="97.1">RC4</text>
<text x="148.4" y="99.1">RC3</text>
<text x="148.4" y="101">RC2</text>
<text x="161.4" y="99.1">RA0</text>
<text x="161.4" y="101">RA1</text>
<text x="168.3" y="98.2">2</text>
<text x="168.3" y="100.2">3</text>
<text x="198.9" y="100.2">2</text>
<text x="198.9" y="96.2">3</text>
<text x="208.3" y="98.2">1</text>
<text x="114.8" y="106.1">1</text>
<text x="114.8" y="104.1">2</text>
<text x="114.8" y="102.2">3</text>
<text x="120.7" y="102.2">4</text>
<text x="120.7" y="104.1">5</text>
<text x="120.7" y="106.1">6</text>
<text x="142.9" y="102.2">12</text>
<text x="143.1" y="104.1">11</text>
<text x="148.4" y="103">RC1</text>
<text x="148.4" y="105">RC0</text>
<text x="161.4" y="103">RA2</text>
<text x="161.4" y="105">RA3</text>
<text x="161.4" y="107">RA4</text>
<text x="168.3" y="102.2">4</text>
<text x="168.3" y="104.1">5</text>
<text x="168.3" y="106.1">6</text>
<text x="76.5" y="110.1">1</text>
<text x="81.1" y="110.9">RO</text>
<text x="93.7" y="111">VCC</text>
<text x="100.9" y="110.1">8</text>
<text x="142.9" y="108.1">28</text>
<text x="142.9" y="110.1">27</text>
<text x="142.9" y="112.1">26</text>
<text x="148.4" y="109">RB7</text>
<text x="148.4" y="110.9">RB6</text>
<text x="148.4" y="112.9">RB5</text>
<text x="161.4" y="109">RA5</text>
<text x="161.4" y="111">RA6</text>
<text x="161.4" y="112.9">RA7</text>
<text x="168.3" y="108.1">7</text>
<text x="168.3" y="110.1">10</text>
<text x="168.3" y="112.1">9</text>
<text x="171.6" y="112.1">1</text>
<text x="174.5" y="112.9">X2X1</text>
<text x="176.9" y="112.5" transform="rotate(-90 176.9 112.5)">GN</text>
<text x="176.9" y="110" transform="rotate(-90 176.9 110)">D</text>
<text x="180.1" y="112.1">3</text>
<text x="76.5" y="114">6</text>
<text x="76.5" y="116">7</text>
<text x="81.1" y="114.9">A</text>
<text x="81.1" y="116.9">B</text>
<text x="94" y="114.9">~RE</text>
<text x="94.9" y="116.9">DE</text>
<text x="95.6" y="118.9">DI</text>
<text x="100.9" y="114">2</text>
<text x="100.9" y="116">3</text>
<text x="100.9" y="118">4</text>
<text x="142.9" y="114">25</text>
<text x="142.9" y="116">24</text>
<text x="142.9" y="118">23</text>
<text x="142.9" y="120">22</text>
<text x="148.4" y="114.9">RB4</text>
<text x="148.4" y="116.9">RB3</text>
<text x="148.4" y="118.9">RB2</text>
<text x="159.4" y="116.9">VSS_2</text>
<text x="161.2" y="118.9">VSS</text>
<text x="168.3" y="116">19</text>
<text x="168.3" y="118">8</text>
<text x="176.1" y="118.7" transform="rotate(-90 176.1 118.7)">2*2</text>
<text x="93.6" y="122.8">GND</text>
<text x="100.9" y="122">5</text>
<text x="142.9" y="122">21</text>
<text x="148.4" y="120.9">RB1</text>
<text x="148.4" y="122.8">RB0</text>
<text x="42.8" y="127.9">1</text>
<text x="47.4" y="128.8">AC(L)</text>
<text x="55.1" y="128.8">OUT+</text>
<text x="63.3" y="127.9">3</text>
<text x="42.8" y="135.8">2</text>
<text x="47.4" y="136.7">AC(N)</text>
<text x="55.6" y="136.7">OUT-</text>
<text x="63.3" y="135.8">4</text>
<text x="66.2" y="147.7">5</text>
<text x="83.5" y="149.7">3</text>
<text x="83.5" y="147.7">4</text>
<text x="66.2" y="151.7">6</text>
<text x="83.5" y="155.6">2</text>
<text x="83.5" y="151.7">1</text>
<text x="66.2" y="157.6">8</text>
<text x="75" y="171.9" transform="rotate(-90 75 171.9)">5</text>
<text x="83" y="171.9" transform="rotate(-90 83 171.9)">1</text>
<text x="143.9" y="173.5">1</text>
<text x="160.8" y="173.5">8</text>
<text x="207.3" y="169.5">6</text>
<text x="207.3" y="173.5">2</text>
<text x="211.8" y="170.4">VDD</text>
<text x="222.4" y="170.4">OUT_B</text>
<text x="222.4" y="172.4">OUT_A</text>
<text x="231.6" y="169.5">5</text>
<text x="231.6" y="171.5">7</text>
<text x="68.6" y="175.4">4</text>
<text x="73.2" y="176.3">EN</text>
<text x="75.9" y="178.4" transform="rotate(-90 75.9 178.4)">VI</text>
<text x="83.3" y="176.3">LX</text>
<text x="83.8" y="178.8" transform="rotate(-90 83.8 178.8)">BST</text>
<text x="89" y="175.4">6</text>
<text x="145.4" y="177.4">2</text>
<text x="148.4" y="178.3">CAP+</text>
<text x="148.4" y="174.3">BOOST VCC</text>
<text x="155.1" y="178.3">OSC</text>
<text x="160.8" y="177.4">7</text>
<text x="207.3" y="175.4">4</text>
<text x="207.3" y="179.4">1</text>
<text x="211.8" y="174.3">IN_A</text>
<text x="211.8" y="176.3">IN_B</text>
<text x="79.9" y="183.8" transform="rotate(-90 79.9 183.8)">GND</text>
<text x="83.2" y="184.2">FB</text>
<text x="89" y="183.4">3</text>
<text x="145.4" y="185.3">4</text>
<text x="145.4" y="181.4">3</text>
<text x="148.4" y="182.3">GND</text>
<text x="156.7" y="182.3">LV</text>
<text x="160.8" y="181.4">6</text>
<text x="160.8" y="185.3">5</text>
<text x="207.3" y="181.4">8</text>
<text x="207.3" y="185.3">3</text>
<text x="211.8" y="180.3">NC_2</text>
<text x="211.8" y="182.3">NC</text>
<text x="79" y="188.4" transform="rotate(-90 79 188.4)">2</text>
<text x="148.4" y="186.2">CAP-</text>
<text x="154" y="186.2">VOUT</text>
<text x="211.8" y="186.2">GND</text>
</g>
<g font-size="1.6" fill="#808080">
<text x="45.6" y="124.2">U$2</text>
<text x="55.5" y="124.2">VTX-214-005-112</text>
</g>
<text font-size="1.6" fill="#800000" x="191.7" y="175.4" transform="rotate(-90 191.7 175.4)">+</text>
<text font-size="1.3" fill="#800000" x="73.8" y="150.4">ZC</text>
<g font-size=".5" fill="#800080">
<text x="228" y="113.7" transform="rotate(-90 228 113.7)">SpiceOrder 1</text>
<text x="228" y="109.7" transform="rotate(-90 228 109.7)">SpiceOrder 2</text>
</g>
</svg>
